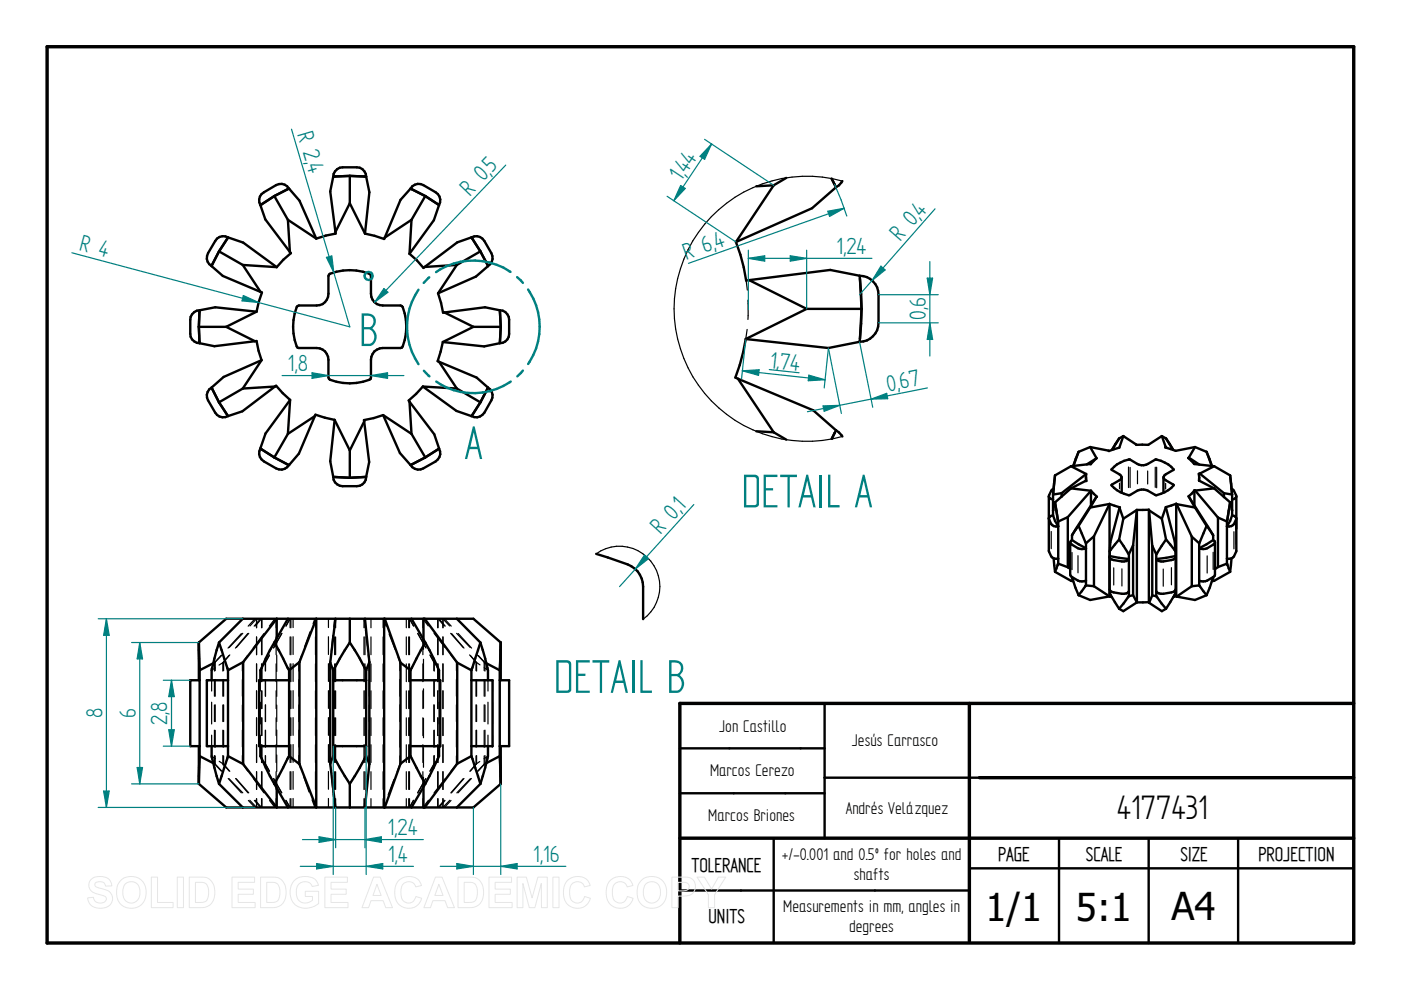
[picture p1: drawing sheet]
<svg xmlns="http://www.w3.org/2000/svg" width="297mm" height="210mm" viewBox="0 0 297 210" stroke-linecap="round" stroke-linejoin="round" font-family="sans-serif">
<path d="M10 9.9h277v190h-277zM205.5 149.1v50.5M287 149.1h-142.9v50.8M144.1 177.7h142.9M207.6 164.9h79.4" fill="none" stroke="#000" stroke-width=".72"/>
<g fill="none" stroke="#000" stroke-width=".51">
<path d="M70.7 37.5l-.7 3.1 1.1 8.6M70.7 37.5a2.03 2.03 0 0 1 1.9-2h3a1.97 1.97 0 0 1 2 2M74.2 37.3l3.4 .2M74.2 37.3v5.8M74.2 37.3l-3.5 .2M77.6 37.5l.7 3.3-.9 8.7M164 39.3l-3.6 .2M164 39.3l-8 12M166.7 37.7l-2.7 1.6M176.3 37.9l.7 1.2M176.4 37.9l.6 1.2M177 39.1l.2 .6"/>
<path d="M177.2 39.7l-5 4.5-16.2 7.1M178.6 38.4l-.7 .9-.7 .4M44.9 56.4l2.3 2.1 8 3.4M46.4 53.3l5.1 2.9M46.4 53.3l-1.5 3.1M48.3 50.3l-1.9 3M48.3 50.3a1.96 1.96 0 0 0-2.7 .8l-1.5 2.6a2.01 2.01 0 0 0 .8 2.7M48.3 50.3l3.3 1.1 7.1 5.2M51.5 56.2l3.7 5.7M51.5 56.2l7.2 .4M55.2 43.5l1.1 3 5.2 6.9M58.2 41.6l2.8 5"/>
<path d="M58.2 41.6l-3 1.9M61 46.6l6.1 4M61 46.6l.5 6.8M61.3 40l2.2 2.5 3.6 8.1M61.3 40l-3.1 1.6M61.3 40a2.02 2.02 0 0 0-2.8-.8l-2.5 1.6a1.95 1.95 0 0 0-.8 2.7M61.5 53.4l.2 .3-1.6 1.4-1.4 1.5M69.8 58.2a10.9 10.9 0 0 1 8.8 0l.1 4.1a2.46 2.46 0 0 0 2.4 2.5h3.8l.3 .1a10.9 10.9 0 0 1 0 8.8l-4.1 .1a2.46 2.46 0 0 0-2.4 2.5l-.1 4a10.9 10.9 0 0 1-8.8 0l-.2-.2v-3.8a2.46 2.46 0 0 0-2.5-2.5l-4-.1a10.9 10.9 0 0 1 0-8.8l.3-.1h3.7a2.46 2.46 0 0 0 2.5-2.5v-3.8zM71.1 49.2l.1 .3-2.1 .5-2 .6M74.2 43.1l3.2 6.4M74.2 43.1l-3.1 6.1M77.4 49.5l4 1.2 .2-.3"/>
<path d="M86.8 53.8l1.6 1.4 1.4 1.6 .2-.2M87 40l-2.1 2.4-3.3 8M87 40l3.2 1.6M87 40a1.99 1.99 0 0 1 2.7-.8l2.7 1.6a1.99 1.99 0 0 1 .7 2.7M87.2 46.6l-5.6 3.8M87.2 46.6l-.4 7.2M90.2 41.6l2.9 1.9M90.2 41.6l-3 5M93.1 43.5l-1.1 3.2-5.2 7.1M96.9 56.2l-4 6M96.9 56.2l-6.9 .4M99.9 50.3l-3 1.1-6.9 5.2"/>
<path d="M99.9 50.3l2 3M99.9 50.3a2.01 2.01 0 0 1 2.8 .8l1.5 2.6a2.04 2.04 0 0 1-.7 2.7M101.9 53.3l1.6 3.1M101.9 53.3l-5 2.9M103.5 56.4l-2.6 2.2-8 3.6M156 51.3l1 2.7 .7 2.7 .5 2.8 .6-.1M158.8 59.4l12.2 6.1M182.2 58.5l-6.2-1.3-17.2 2.2M182.2 58.5a4 4 0 0 1 4.1 4v6a4 4 0 0 1-4.1 4M182.2 58.5l.1 .6M182.3 59.1l.4 6.4M42.2 69.3l.1 3.5"/>
<path d="M42.2 69.3h5.8M42.3 65.8l-.1 3.5M42.3 65.8l3.3-.6 8.8 .9M42.3 65.8a2.03 2.03 0 0 0-2 2v3a1.97 1.97 0 0 0 2 2M48 69.3l6.1 3M54.1 72.3h.3l.4 2.1 .7 2M54.1 72.3l-8.6 1.1-3.2-.6M54.4 66.1l-6.4 3.2M55.2 61.9l.3 .1-.6 2-.5 2.1M55.5 76.4l-8.1 3.5-2.5 2.3M55.5 76.4l-4 6M92.9 62.2l.6 2 .4 2.1h.3"/>
<path d="M93.1 76.7l7.9 3.4 2.5 2.1M93.1 76.7l3.8 5.7M93.9 72.5l-1.1 4.1 .3 .1M93.9 72.5l8.8 .9 3.3-.6M94.2 66.3l6.2 3M100.4 69.3h5.8M100.4 69.3l-6.5 3.2M106 65.8a1.97 1.97 0 0 1 1.9 2v3a1.97 1.97 0 0 1-1.9 2M106 65.8l-3.2-.6-8.6 1.1M106 65.8l.2 3.5M106.2 69.3l-.2 3.5M158.1 71.9l17.5 1.9 6.6-1.3"/>
<path d="M158.1 71.9l-1.3 5.5-.9 2.7 .6 .2M171 65.5h11.7M171 65.5l-12.9 6.4M182.3 71.8l-.1 .7M182.7 65.5l-.4 6.3M44.9 82.2a1.99 1.99 0 0 0-.8 2.7l1.5 2.6a1.99 1.99 0 0 0 2.7 .7M44.9 82.2l1.5 3.1M46.4 85.3l1.9 2.9M51.5 82.4l-5.1 2.9M55.2 95.1a2.01 2.01 0 0 0 .8 2.7l2.5 1.5a2.04 2.04 0 0 0 2.8-.7M55.2 95.1l3 1.9M58.2 97l3.1 1.6"/>
<path d="M58.3 82l.2-.2 3 3M58.3 82l-6.9 5.2-3.1 1M58.3 82l-6.8 .4M61 92l-2.8 5M61.5 84.8l-.5 7.2M61.5 84.8l-5.2 7.1-1.1 3.2M66.8 88.2l.1-.3 4 1.1M66.8 88.2l-3.4 8-2.1 2.4M66.8 88.2l-5.8 3.8M70.9 89l3.3 6.5M70.9 89l-.9 8.8 .7 3.3M74.2 95.5v5.8"/>
<path d="M77.2 89.4l1.1 8.6-.7 3.1M77.2 89.4l-3 6.1M81.2 88l6 4M81.2 88l3.6 8.1 2.2 2.5M81.2 88l-2 .6-2 .5v.3M86.8 85.2l5.3 6.9 1 3M86.8 85.2l.4 6.8M87.2 92l3 5M89.7 82l-3 2.9 .1 .3M89.7 82l7.2 .4M89.7 82l7.1 5.1 3.1 1.1M90.2 97l-3.2 1.6"/>
<path d="M93.1 95.1l-2.9 1.9M93.1 95.1a2.04 2.04 0 0 1-.7 2.7l-2.7 1.5a1.99 1.99 0 0 1-2.7-.7M96.9 82.4l5 2.9M101.9 85.3l-2 2.9M103.5 82.2a2.03 2.03 0 0 1 .7 2.7l-1.5 2.6a2.07 2.07 0 0 1-2.8 .7M103.5 82.2l-1.6 3.1M156.5 80.3l15.9 6.7 4.8 4.2M156.5 80.3l7.5 11.4M160.4 91.4l3.6 .3M164 91.7l2.7 1.5M177 91.8l-.6 1.2M177 91.8l-.7 1.2"/>
<path d="M177.2 91.2l.7 .5 .7 .8M177.2 91.2l-.2 .6M70.7 101.1l3.5 .2M77.6 101.1a1.97 1.97 0 0 1-2 2h-3a2.03 2.03 0 0 1-1.9-2M77.6 101.1l-3.4 .2M42.2 136.2v8M42.2 136.2l.1 5.4M42.2 136.2l5.8-5h52.4l5.8 5M42.2 137.8l.1 3.8M46.4 136.2l1.9 5.9M46.4 136.2l-.9 3.4a10.3 10.3 0 0 0-.6 4.6M51.5 131.2l-5.1 5"/>
<path d="M58.2 136.2l3.1 5.9M58.2 136.2l-1 1.6-2 4.3v2.1M58.7 135.3v-4.1l-7.1 9.2M61 131.2l-2.8 5M71.1 131.2l-1.1 9.3M74.2 136.2l3.4 5.9M74.2 131.2v5M74.2 136.2l-3.5 5.9M77.4 131.2l.9 9.2M81.4 131.2v40M81.6 131.2l3.3 9.3M87.2 131.2l3 5"/>
<path d="M89.8 131.2v4.4M90 131.2l6.9 9.3M90.2 136.2l-3.2 5.9M90.2 136.2l2.9 5.9v2.1M96.9 131.2l5 5M101.9 136.2l-2 5.9M101.9 136.2l1 3.4a12.2 12.2 0 0 1 .6 4.6M106.2 136.2l-.2 5.4M106.2 136.2v8M42.2 158.2v8M42.3 141.6v19.3M42.3 144.2h-2v14h2"/>
<path d="M44.9 158.2a10.2 10.2 0 0 0 .6 4.6l.9 3.4M45.2 140.6l-2.9 1.5M48.3 144.2h-4.4v14h4.4M48.3 142.1v18.2M51.6 140.4v21.6M51.6 140.4l-3.3 1.7M55.2 158.2v2.1l3 5.9M61.3 144.2h-6.4v14h6.4M61.3 142.1v18.2M63.5 140.4v21.6M63.5 140.4l-2.2 1.7M63.5 140.4l3.6-9.2v40l-3.6-9.2"/>
<path d="M70 140.5l.7 1.6M70 140.5v21.4M70.7 158.2h6.9M70.7 142.1v18.2M70.7 144.2h6.9M77.6 142.1v18.2M78.3 140.4v21.6M78.3 140.4l-.7 1.7M84.9 140.5v21.4M84.9 140.5l2.1 1.6M87 144.2h6.3v14h-6.3M87 142.1v18.2"/>
<path d="M93.1 158.2v2.1l-2.9 5.9M96.9 140.5l3 1.6M96.9 140.5v21.4M99.9 142.1v18.2M99.9 144.2h4.5v14h-4.5M103.1 140.6l2.9 1.5M103.5 158.2a15.2 15.2 0 0 1-1.1 6.3l-.5 1.7M106 142.1v18.2M106 144.2h1.9v14h-1.9M106 141.6v.5M106.2 158.2v8M144.1 158.7h30.7"/>
<path d="M174.8 149.1v28.6M42.2 166.2l5.8 5h52.4l5.8-5M42.3 160.9l-.1 3.6M42.3 160.9l-.1 5.3M42.3 160.3l2.9 1.5M46.4 166.2l5.1 5M48.3 160.3l3.3 1.7M48.3 160.3l-1.9 5.9M51.6 162l7.1 9.2v-4.1M58.2 166.2l2.8 5M61.3 160.3l-3.1 5.9M61.3 160.3l2.2 1.7"/>
<path d="M70 161.9l1.1 9.3M70.7 160.3l-.7 1.6M70.7 160.3l3.5 5.9M74.2 166.2v5M77.6 160.3l-3.4 5.9M77.6 160.3l.7 1.7M78.3 162l-.9 9.2M84.9 161.9l-3.3 9.3M87 160.3l-2.1 1.6M87 160.3l3.2 5.9M89.8 166.8v4.4M90.2 166.2l-3 5"/>
<path d="M96.9 161.9l-6.9 9.3M99.9 160.3l-3 1.6M99.9 160.3l2 5.9M101.9 166.2l-5 5M106 160.3l-2.9 1.5M106 160.3v.6M106 160.9l.2 5.3M144.1 168.2h30.7M164 177.7v22.2M207.6 164.9h-32.8M224.5 177.7v22.2M243.5 177.7v22.2"/>
<path d="M262.5 177.7v22.2M144.1 188.8h61.4M205.5 184.1h81.5"/>
</g>
<g fill="none" stroke="#000" stroke-width=".25">
<path d="M178.6 38.4a28.1 28.1 0 0 0-35.7 27.1 28.1 28.1 0 0 0 35.7 27M45.5 139.8l-.5 1.8M46 138l.4-1.8 .6 1.8M46.9 139l-1.4 1.5v1.8M47.1 138.9l-1.5 1.5M47.6 139.8l.6 1.8M48.6 139l-1.4 1.5M48.7 138.9l-1.3 1.5M51.2 134.3l-2.9 3.1M51.5 134.3l-2.9 3M52.5 139l-1.1 1.5v1.8M52.5 134.3l-2.6 3.1"/>
<path d="M52.7 134.3l-2.6 3M53 132.7l1.4-1.5v1.9M54.1 131.2l-1.5 1.6M54.1 132.7l1.4-1.5v1.9M54.4 135v3.8M55.2 131.2l-1.3 1.6M55.5 135v3.8M55.5 131.2v1.9M56 134.3l-2.3 3.1M56.3 139.8l-.8 1.8M57.1 139l-.8 1.5M57.1 138.9l-.8 1.5"/>
<path d="M57.3 138l.9-1.8 .9 1.8M58.3 131.2l-1.2 1.6M58.5 131.2v1.9M58.5 135v3.8M58.7 135.3v1.8M58.7 138.9v3.5M59.7 134.3l-1.7 3.1M59.8 134.3l-1.8 3M60.1 139.8l.9 1.8M61.5 131.2l-.9 1.6M61.5 131.2v1.9M61.5 135v3.8"/>
<path d="M61.5 131.2l-.8 1.5M61.7 131.2v1.9M61.7 135v3.8M62.1 131.2v1.9M62.1 135v3.8M64 138.9l-.6 1.6v1.8M65.7 133.9l-1.1 3.3M66.8 131.2l-.4 1M66.9 131.2v1.9M66.9 135v3.8M69.6 131.2v1.9M69.6 135v3.8"/>
<path d="M70.1 139.9l-.1 2.3M70.6 134.7l-.4 3.4M70.8 132.9l.1-1.7v1.9M70.9 135v3.8M71.2 131.2v1.9M71.2 135v3.8M72 139.8l-1 1.8M73.1 138l1.1-1.8 1 1.8M76.3 139.8l1 1.8M77.2 131.2v1.9M77.2 135v3.8M77.2 131.2l.1 .6"/>
<path d="M77.4 131.2v1.9M77.4 135v3.8M77.5 133.6l.4 3.4M78.1 138.8l.2 1.7v1.8M78.7 131.2v1.9M78.7 135v3.8M81.2 135v3.8M81.9 132.8l-.7-1.6v1.9M82.5 134.5l1.3 3.2M84.4 139.4l.4 1v1.8M86.1 131.2v1.9M86.1 135v3.8"/>
<path d="M86.7 131.2v1.9M86.7 135v3.8M86.8 131.2l.9 1.6M86.8 131.2v1.9M86.8 135v3.8M86.8 131.2l.9 1.5M88.3 139.8l-1 1.8M88.6 134.3l1.7 3M88.6 134.3l1.7 3.1M89.2 138l1-1.8 .9 1.8M89.7 135v3.8M89.8 135.6v2.1"/>
<path d="M89.8 139.8v4.1M90.8 132.7l-1.1-1.5v1.9M91.1 138.9l1 1.6v1.8M91.9 139.8l.9 1.8M92 134.3l2.4 3M92.8 131.2v1.9M92.8 135v3.8M92.9 135v3.8M93.1 131.2l1.3 1.6M93.9 135v3.8M93.9 131.2v1.9M94.2 132.7l-1.3-1.5v1.9"/>
<path d="M94.2 131.2l1.5 1.6M95.3 132.7l-1.4-1.5v1.9M95.5 134.3l2.7 3M95.6 138.9l1.2 1.5v1.8M95.8 134.3l2.6 3.1M96.8 134.3l2.9 3M97.2 134.3l2.8 3.1M99.6 138.9l1.3 1.5M99.7 139l1.3 1.5v1.8M100.7 139.8l-.5 1.8M101.2 138.9l1.5 1.5v1.8M101.3 138l.6-1.8 .5 1.8"/>
<path d="M101.4 139l1.4 1.5M102.8 139.8l.5 1.8M43.9 144.2v2.3M43.9 148.9v4.6M43.9 155.9v2.3M44.9 144.2v2.3M44.9 148.9v4.6M44.9 155.9v2.3M45.3 140.6h-.1M45.5 144.1v3.5M45.5 149.5v3.5M45.5 154.8v3.6"/>
<path d="M45.6 141.6l-.7 .5M45.6 140.4l-.1 .1M45.6 140.4v1.8M45.6 144.1v3.5M45.6 149.4v3.6M45.6 154.9v3.5M47.2 140.5l-.8 .5M47.2 140.5h.1M47.2 140.5v1.8M47.2 144.1v3.5M47.2 149.5v3.5M47.2 154.8v3.6"/>
<path d="M47.4 140.4v1.8M47.4 144.1v3.5M47.4 149.4v3.6M47.4 154.9v3.5M47.4 140.4h-.1M51.4 144.1v3.5M51.4 149.5v3.5M51.4 154.8v3.6M54.4 140.8v3.7M54.4 146.5v3.7M54.4 152.2v3.8M54.4 157.9v3.8"/>
<path d="M55.2 144.2v2.3M55.2 148.9v4.6M55.2 155.9v2.3M55.5 140.8v3.7M55.5 146.5v3.7M55.5 152.2v3.8M55.5 157.9v3.8M55.5 141.6l-.3 .5M56.3 140.5l-.4 .5M56.3 140.5v1.8M56.3 144.1v3.5M56.3 149.5v3.5"/>
<path d="M56.3 154.8v3.6M56.3 140.4v1.8M56.3 149.4v3.6M56.3 154.9v3.5M56.3 140.4v.1M58.5 140.8v3.7M58.5 146.5v3.7M58.5 152.2v3.8M58.5 157.9v3.8M58.7 144.2v3.5M58.7 149.5v3.5M58.7 154.8v3.5"/>
<path d="M61.5 140.8v3.7M61.5 146.5v3.7M61.5 152.2v3.8M61.5 157.9v3.8M61.7 140.8v3.7M61.7 146.5v3.7M61.7 152.2v3.8M61.7 157.9v3.8M62.1 140.7v3.8M62.1 146.4v3.8M62.1 152.1v3.8M62.1 157.9v3.7"/>
<path d="M63.4 144.1v3.5M63.4 149.5v3.5M63.4 154.8v3.6M66.9 140.8v3.7M66.9 146.5v3.7M66.9 152.2v3.8M66.9 157.9v3.8M69.6 140.7v3.8M69.6 146.4v3.8M69.6 152.1v3.8M69.6 157.9v3.7M70 144.1v3.5"/>
<path d="M70 149.4v3.6M70 154.9v3.5M70.9 140.8v3.7M70.9 146.5v3.7M70.9 152.2v3.8M70.9 157.9v3.8M71.2 140.8v3.7M71.2 146.5v3.7M71.2 152.2v3.8M71.2 157.9v3.8M77.2 140.8v3.7M77.2 146.5v3.7"/>
<path d="M77.2 152.2v3.8M77.2 157.9v3.8M77.4 140.8v3.7M77.4 146.5v3.7M77.4 152.2v3.8M77.4 157.9v3.8M78.3 144.1v3.5M78.3 149.5v3.5M78.3 154.8v3.6M78.7 140.8v3.7M78.7 146.5v3.7M78.7 152.2v3.8"/>
<path d="M78.7 157.9v3.8M81.2 140.8v3.7M81.2 146.5v3.7M81.2 152.2v3.8M81.2 157.9v3.8M84.8 144.1v3.5M84.8 149.4v3.6M84.8 154.9v3.5M84.8 140.4h.1M84.9 140.5h.1M86.1 140.8v3.7M86.1 146.5v3.7"/>
<path d="M86.1 152.2v3.8M86.1 157.9v3.8M86.7 140.8v3.7M86.7 146.5v3.7M86.7 152.2v3.8M86.7 157.9v3.8M86.8 140.8v3.7M86.8 146.5v3.7M86.8 152.2v3.8M86.8 157.9v3.8M89.7 140.8v3.7M89.7 146.5v3.7"/>
<path d="M89.7 152.2v3.8M89.7 157.9v3.8M89.8 146v4.2M89.8 152.3v4.1M89.8 158.5v4.2M92 144.1v3.5M92 149.4v3.6M92 154.9v3.5M92.1 144.1v3.5M92.1 149.5v3.5M92.1 154.8v3.6M92.4 141l-.4-.6v1.8"/>
<path d="M92.7 141.6l.4 .5M92.8 140.8v3.7M92.8 146.5v3.7M92.8 152.2v3.8M92.8 157.9v3.8M92.9 140.8v3.7M92.9 146.5v3.7M92.9 152.2v3.8M92.9 157.9v3.8M93.1 144.2v2.3M93.1 148.9v4.6M93.1 155.9v2.3"/>
<path d="M93.3 158.2h.1M93.3 144.2h.1M93.9 140.8v3.7M93.9 146.5v3.7M93.9 152.2v3.8M93.9 157.9v3.8M96.8 144.1v3.5M96.8 149.4v3.6M96.8 154.9v3.5M96.8 140.4h.1M96.9 140.5h.1M100.9 140.4l.9 .6"/>
<path d="M100.9 140.4v1.8M100.9 144.1v3.5M100.9 149.4v3.6M100.9 154.9v3.5M101 144.1v3.5M101 149.5v3.5M101 154.8v3.6M102.7 141.6l.8 .5M102.7 144.1v3.5M102.7 149.4v3.6M102.7 154.9v3.5M102.7 140.4h.1"/>
<path d="M102.8 140.5h.1M102.8 140.5v1.8M102.8 144.1v3.5M102.8 149.5v3.5M102.8 154.8v3.6M103 140.6h.1M103.5 144.2v2.3M103.5 148.9v4.6M103.5 155.9v2.3M104.4 158.2h.1M104.4 144.2h.1M104.4 144.2v2.4"/>
<path d="M104.4 148.9v4.6M104.4 155.9v2.3M44.9 160.3l.8 .6M45 160.9l.5 1.7M45.2 161.8l.1 .1M45.5 160.2v1.7l1.4 1.6M45.5 162h.1M45.6 162l1.5 1.5M45.6 160.3v1.7M46 164.5l.4 1.7 .6-1.7M46.5 161.4l.7 .5M47.2 161.9l1.4 1.6"/>
<path d="M47.2 160.2v1.7M47.3 162h.1M47.4 162h.1M47.4 160.3v1.7M47.4 162l1.3 1.5M48.2 160.9l-.6 1.7M48.4 165.1l2.8 3M48.6 165.1l2.9 3M50 165.1l2.6 3M50.1 165.1l2.6 3M51.4 160.2v1.7l1.1 1.6M52.7 169.7l1.4 1.5"/>
<path d="M53.7 165.1l2.3 3M53.9 169.7l1.3 1.5M54.4 163.6v3.8M54.4 169.3v1.9l-1.4-1.5M55.2 160.3l.3 .6M55.5 163.6v3.8M55.5 169.3v1.9l-1.4-1.5M55.5 160.9l.9 1.7M55.5 169.3v1.9M55.9 161.4l.4 .5M56.3 161.9v.1M56.3 161.9l.8 1.6"/>
<path d="M56.3 160.2v1.7M56.3 162l.8 1.5M56.3 160.3v1.7M57.1 169.7l1.2 1.5M57.3 164.5l.9 1.7 .9-1.7M58 165.1l1.7 3-1.7-3M58.5 163.6v3.8M58.5 169.3v1.9M58.7 160.1v3.5M58.7 165.4v1.7M60.6 169.7l.9 1.5M61 160.9l-1 1.7"/>
<path d="M61.5 163.6v3.8M61.5 169.3v1.9M61.7 163.6v3.8M61.7 169.3v1.9M62.1 163.6v3.7M62.1 169.3v1.9M63.4 160.2v1.7l.4 1.1M64.4 164.7l1.1 3.2M66.2 169.6l.6 1.6M66.9 163.6v3.8M66.9 169.3v1.9M69.6 163.6v3.7"/>
<path d="M69.6 169.3v1.9M70 160.3l.2 3.4M70.4 165.5l.3 3.5M70.9 163.6v3.8M70.9 169.3v1.9v-.5M71 160.9l1 1.7M71.2 163.6v3.8M71.2 169.3v1.9M73.1 164.5l1.1 1.7 1-1.7M77.2 163.6v3.8M77.2 169.3v1.9M77.3 160.9l-1.1 1.7"/>
<path d="M77.4 169.5l-.2 1.7M77.4 163.6v3.8M77.4 169.3v1.9M78 164.3l-.4 3.4M78.3 160.2l-.1 2.3M78.7 163.6v3.8M78.7 169.3v1.9M81.2 163.6v3.8M81.2 169.3v1.9l.5-1M83.5 165.3l-1.2 3.2M84.8 162h.1M84.8 162l-.6 1.6"/>
<path d="M84.8 160.3v1.7M84.9 162h.1M86.1 163.6v3.8M86.1 169.3v1.9M86.7 163.6v3.8M86.7 169.3v1.9M86.8 163.6v3.8M86.8 169.3v1.9M87.3 160.9l1 1.7M87.7 169.7l-.9 1.5M89.2 164.5l1 1.7 .8-1.7M89.7 163.6v3.8"/>
<path d="M89.7 169.3v1.9l1.1-1.5M89.8 164.8v2M90.3 165.1l-1.7 3 1.7-3M92 162l-.9 1.5M92 160.3v1.7M92.1 160.2v1.7l-.9 1.6M92.3 161.5l-.3 .5M92.8 163.6v3.8M92.8 169.3v1.9M92.8 160.9l-.9 1.7M92.9 163.6v3.8M92.9 169.3v1.9l1.3-1.5"/>
<path d="M93.1 160.3l-.4 .6M93.9 163.6v3.8M93.9 169.3v1.9l1.5-1.5M93.9 169.3v1.9M94.4 169.7l-1.3 1.5M94.4 165.1l-2.4 3M95.6 169.7l-1.4 1.5M96.8 162h.1M96.8 162l-1.2 1.5M96.8 160.3v1.7M96.9 161.9v.1M98.2 165.1l-2.6 3"/>
<path d="M98.4 165.1l-2.7 3M99.7 165.1l-2.8 3M99.9 165.1l-2.8 3M100.2 160.9l.5 1.7M100.9 162l-1.3 1.5M100.9 160.3v1.7M101 160.2v1.7l-1.3 1.6M101.3 164.5l.6 1.7 .4-1.7M101.7 161.5l-.8 .5M102.7 162l-1.5 1.5M102.7 162h.1M102.7 160.3v1.7"/>
<path d="M102.8 162h.1M102.8 160.2v1.7M102.8 161.9l-1.4 1.6M102.8 161.9h.1M103.1 161.8h-.1M103.3 160.9l-.5 1.7M103.5 160.3l-.9 .6"/>
</g>
<circle cx="40.3" cy="144.2" r=".25" fill="#000"/>
<path d="M91 58.8l-1.2 1.2M108.2 57.7a14 14 0 0 0-15.7 0M109.6 58.8l1.3 1.2M88.7 61.4a14 14 0 0 0 0 15.8M89.9 78.6l1.2 1.2M110.9 78.6l-1.2 1.2M112 61.4a13.9 13.9 0 0 1 0 15.8M108.3 80.9a13.9 13.9 0 0 1-15.8 0" fill="none" stroke="#008080" stroke-width=".51"/>
<path d="M107.2 35l-27.8 29.1M81.4 61.2l.9 .8-2.9 2.1z" fill="none" stroke="#008080" stroke-width=".25"/>
<path d="M81.4 61.2l.9 .8-2.9 2.1z" fill="#008080"/>
<path d="M61.8 27.4l12.4 41.9M69.2 54.6l1.2-.3 .4 3.5z" fill="none" stroke="#008080" stroke-width=".25"/>
<path d="M69.2 54.6l1.2-.3 .4 3.5z" fill="#008080"/>
<path d="M15.2 53.6l59 15.7M51.6 62.7l3.2 1.4-3.5-.3z" fill="none" stroke="#008080" stroke-width=".25"/>
<path d="M51.6 62.7l3.2 1.4-3.5-.3z" fill="#008080"/>
<path d="M78.7 79.6l3.5-.6v1.2z" fill="none" stroke="#008080" stroke-width=".25"/>
<path d="M78.7 79.6l3.5-.6v1.2z" fill="#008080"/>
<path d="M66.2 79l3.4 .6-3.4 .6z" fill="none" stroke="#008080" stroke-width=".25"/>
<path d="M66.2 79l3.4 .6-3.4 .6z" fill="#008080"/>
<path d="M59.8 79.6h25.8M136.6 117.7l.9 .7-2.8 2.3zM147.1 107l-15.7 17.4" fill="none" stroke="#008080" stroke-width=".25"/>
<path d="M77.8 57.8a.81 .81 0 0 0-.5 .7 .81 .81 0 0 0 .5 .8M78 57.7h.2M78.1 59.4h.2M78.5 57.7a.81 .81 0 0 1 .5 .8 .81 .81 0 0 1-.5 .7" fill="none" stroke="#008080" stroke-width=".51"/>
<path d="M126.4 117.4l6.7 2.3a4.9 4.9 0 0 1 3.3 4.7v6.9" fill="none" stroke="#000" stroke-width=".51"/>
<path d="M126.4 117.4a8.5 8.5 0 0 1 11.9 2 8.5 8.5 0 0 1-1.9 11.9" fill="none" stroke="#000" stroke-width=".25"/>
<path d="M136.6 117.7l.9 .7-2.8 2.3z" fill="#008080"/>
<path d="M34.6 144.2h5.7M34.6 158.2h5.7M36.4 144.2l.6 3.5h-1.2z" fill="none" stroke="#008080" stroke-width=".25"/>
<path d="M36.4 144.2l.6 3.5h-1.2z" fill="#008080"/>
<path d="M35.8 154.7h1.2l-.6 3.5z" fill="none" stroke="#008080" stroke-width=".25"/>
<path d="M35.8 154.7h1.2l-.6 3.5z" fill="#008080"/>
<path d="M27.9 136.2h14.3M36.4 144.2v14M27.9 166.2h14.3M29.1 162.7h1.1l-.6 3.5z" fill="none" stroke="#008080" stroke-width=".25"/>
<path d="M29.1 162.7h1.1l-.6 3.5z" fill="#008080"/>
<path d="M29.6 136.2l.6 3.5h-1.1z" fill="none" stroke="#008080" stroke-width=".25"/>
<path d="M29.6 136.2l.6 3.5h-1.1z" fill="#008080"/>
<path d="M20.8 131.2h30.7M29.6 136.2v30M20.8 171.2h33.3M22 167.7h1.2l-.6 3.5z" fill="none" stroke="#008080" stroke-width=".25"/>
<path d="M22 167.7h1.2l-.6 3.5z" fill="#008080"/>
<path d="M22.6 131.2l.6 3.5h-1.2z" fill="none" stroke="#008080" stroke-width=".25"/>
<path d="M22.6 131.2l.6 3.5h-1.2z" fill="#008080"/>
<path d="M22.6 131.2v40M67.6 177.4l3.6 .6-3.6 .6zM71.2 171.2v8.5M77.4 171.2v8.5" fill="none" stroke="#008080" stroke-width=".25"/>
<path d="M67.6 177.4l3.6 .6-3.6 .6z" fill="#008080"/>
<path d="M77.4 178l3.5-.6v1.2z" fill="none" stroke="#008080" stroke-width=".25"/>
<path d="M77.4 178l3.5-.6v1.2z" fill="#008080"/>
<path d="M70.7 158.2v27.2M77.6 158.2v27.2M64.1 178h25.6M67.1 183.1l3.6 .6-3.6 .5z" fill="none" stroke="#008080" stroke-width=".25"/>
<path d="M67.1 183.1l3.6 .6-3.6 .5z" fill="#008080"/>
<path d="M77.6 183.7l3.5-.6v1.1z" fill="none" stroke="#008080" stroke-width=".25"/>
<path d="M77.6 183.7l3.5-.6v1.1z" fill="#008080"/>
<path d="M196.6 59h1.1l-.6 3.5zM186.3 62.5h12.6M186.3 68.5h12.6M63.7 183.7h24" fill="none" stroke="#008080" stroke-width=".25"/>
<path d="M196.6 59h1.1l-.6 3.5z" fill="#008080"/>
<path d="M197.1 68.5l.6 3.5h-1.1z" fill="none" stroke="#008080" stroke-width=".25"/>
<path d="M197.1 68.5l.6 3.5h-1.1z" fill="#008080"/>
<path d="M186.8 56.4l.9 .8-2.8 2.3zM197.1 55.5v20M198.2 44.3l-16 18.2" fill="none" stroke="#008080" stroke-width=".25"/>
<path d="M186.8 56.4l.9 .8-2.8 2.3z" fill="#008080"/>
<path d="M175.6 73.8l2.8 13.9M182.2 72.5l2.8 13.9M174.5 86.1l3.6-.2-3.4 1.3z" fill="none" stroke="#008080" stroke-width=".25"/>
<path d="M174.5 86.1l3.6-.2-3.4 1.3z" fill="#008080"/>
<path d="M184.7 84.6l3.3-1.2 .2 1.1z" fill="none" stroke="#008080" stroke-width=".25"/>
<path d="M184.7 84.6l3.3-1.2 .2 1.1z" fill="#008080"/>
<path d="M158.1 71.9l-.9 8.4M163.1 78.4l6.3 .6M171.5 79.5l3.4 1-3.5 .2zM175.6 73.8l-.9 8.5M196.6 82.3l-25.4 5" fill="none" stroke="#008080" stroke-width=".25"/>
<path d="M171.5 79.5l3.4 1-3.5 .2z" fill="#008080"/>
<path d="M157.4 78.6l3.5-.2-.1 1.2z" fill="none" stroke="#008080" stroke-width=".25"/>
<path d="M157.4 78.6l3.5-.2-.1 1.2z" fill="#008080"/>
<path d="M157.4 78.6l17.5 1.9M100.4 171.2v14.2M106.2 166.2v19.2M96.9 183.1l3.5 .6-3.5 .5z" fill="none" stroke="#008080" stroke-width=".25"/>
<path d="M96.9 183.1l3.5 .6-3.5 .5z" fill="#008080"/>
<path d="M106.2 183.7l3.4-.6v1.1z" fill="none" stroke="#008080" stroke-width=".25"/>
<path d="M106.2 183.7l3.4-.6v1.1z" fill="#008080"/>
<path d="M177 39.1l1.3 3.3 1.2 3.4M175.5 44.8l3.5-.6-3.1 1.7zM179 44.2l-33 11.6M93.3 183.7h26.7" fill="none" stroke="#008080" stroke-width=".25"/>
<path d="M175.5 44.8l3.5-.6-3.1 1.7z" fill="#008080"/>
<path d="M144.3 39.3l1 .7-2.4 2.5zM149.4 29.5l14.6 9.8M141.4 41.6l14.6 9.7" fill="none" stroke="#008080" stroke-width=".25"/>
<path d="M144.3 39.3l1 .7-2.4 2.5z" fill="#008080"/>
<path d="M150.9 30.5l-1.5 3.3-1-.7z" fill="none" stroke="#008080" stroke-width=".25"/>
<path d="M150.9 30.5l-1.5 3.3-1-.7z" fill="#008080"/>
<path d="M150.9 30.5l-8 12M158.7 54.8l3.4-.6v1.2zM158.7 53v12.7M171 53v12.5" fill="none" stroke="#008080" stroke-width=".25"/>
<g fill="none" stroke="#000" stroke-width=".51">
<path d="M227.1 98.8l3.2 1.7M227.1 98.8l-3.4 2M228.7 95.8l-1.2 3M228.7 95.8l-1.1 3M231.1 94.8l1.4 2.4M231.1 94.8l-2.4 1M232.5 97.2l-1.2 1.2-4.2 .4M232.5 97.2l-2.1 1.3M236.2 99a5.5 5.5 0 0 1 3.4-1.5 3.8 3.8 0 0 0 2.9 1.1l.8-.2 1.6-.9a6.1 6.1 0 0 1 3.9 2.1l-1.7 1-.4 .5 .1 .5 2 1.2a5.7 5.7 0 0 1-3.9 2.1 4 4 0 0 0-2.9-1.1l-.8 .2-1.6 .9a5.6 5.6 0 0 1-3.9-2.1l1.7-1 .4-.5-.1-.5-.3-.2-1.7-1zM237.3 93l-1.5 2.4M238.2 92.5l-.9 .5M238.2 92.5l-.9 2.4-2.2 .7-4-.8"/>
<path d="M246.3 92.5l.8 2.2M246.3 92.5l.9 .5M246.3 92.5l-2.8 1.8h-2.6l-2.7-1.8M247.1 94.7l.2 .2M247.1 94.7v.2l2.2 .7 4.1-.8M247.2 93l1.5 2.4M252 97l-.1 .1 1.3 1.3 4.2 .4M252 97l2.3 1.5M253.4 94.8l2.4 1M253.4 94.8l-1.4 2.2M255.8 95.8l1.2 3M255.8 95.8l1.1 3"/>
<path d="M257.4 98.8l-3 1.6M257.4 98.8l3.4 2M222.4 105.2v11.6a1.97 1.97 0 0 0 1 1.6h1M222.5 109.6l.8-.3 .4 1.1 .7 1.2a1.36 1.36 0 0 1-1.5-.5l-.5-1zM223.3 104.9v4.4M223.3 104.5v.4M223.4 118.4l.3 2.8M223.4 103.6a2.08 2.08 0 0 0-1 1.7l.4 .5 .5 .1M223.7 106.5l.6 3.7M223.7 106.5l-.4 1.7M223.7 100.8l-.4 3.7M224.3 119.6l-.6 1.6"/>
<path d="M224.3 110.2l.1 .4M224.4 119.5l-.1 .1M224.4 119.5l2 .8M224.4 110.6v8.9M225.1 104.6v.7M225.1 104.6l-1.8 .3M226.4 109.6v10.7M226.4 109.6l-2 1M226.9 115v6.9a3.2 3.2 0 0 0 2 1.3l1.3-.1M227.1 103.5l4.2 .6M227.1 103.5l-3.4 3M227.3 114.5l2.9 1.7a2.66 2.66 0 0 1-2.9-.7l-.4-.5"/>
<path d="M227.3 113.5v1M227.3 114.5l-.4 .5M228.7 111.5l1.5 3.7M228.7 111.5l-1.4 2M230.2 101.2v.8M230.2 115.2v8.9M230.2 101.3l.1 .7-3.2 1.5M230.3 100.5l-.1 .8M230.3 100.5l-5.2 4.1M231.1 107.6l-2.4 3.9M231.3 104.1v3M231.3 104.1l1.3 1.2-.2 .1"/>
<path d="M231.3 104.1l-4.9 5.5M231.9 113.7v10.6M231.9 113.7l-1.7 1.5M232.4 105.4l-5.1 8.1M232.4 105.4l-1.3 2.2M235.2 106.8v19.6M235.2 106.8l2.2 .8v.1M235.2 106.8l-4.1 .8M235.2 106.8l-3.3 6.9M235.3 116.9v1M235.3 117.9l4 .6a1.46 1.46 0 0 1-1.4 .5l-2.2-.4-.5-.4zM237.3 114.4l2 3.1"/>
<path d="M237.3 114.4l-2 2.5M237.4 107.7l-2 7.3-.1 1.9M237.4 107.7l.8 2.3M237.8 101.2v3.3M238.2 110l-.9 4.4M239.3 117.5v8.9M240.2 115.6v10.6M240.2 115.6l-.9 1.9M241 108.1v19.6M241 108.1l-2.8 1.9M241 108.1l-.8 7.5M243.6 108.1v19.6"/>
<path d="M243.6 108.1h-2.6M243.6 108.1v.1M243.6 108.2l.7 7.5M243.6 108.2l2.7 1.8M244.3 115.7v10.5M244.3 115.7l.8 1.8M245.1 117.5v8.9M245.1 118.5l4.1-.6 .1 .3-.2 .2a5.9 5.9 0 0 1-2.9 .6l-.8-.2zM246.3 110l.9 4.4M246.7 101.2v3.3M247.2 107.5l-.9 2.5M247.2 107.5l1.9 7.4 .1 2"/>
<path d="M247.2 114.4l2 2.5M247.2 114.4l-2.1 3.1M249.2 116.9v1M249.3 118.1v6.9l-.2 .2a4.7 4.7 0 0 1-2.9 .7l-.8-.3-.3-.2M249.4 106.8v19.6M249.4 106.8l.1 .1M249.4 106.8l-2.2 .7M249.5 106.9l3.2 6.9M249.5 106.9l3.9 .7M252 105.2l1.4 2.4M252 105.2l5.2 8.3M252.7 113.8v10.5"/>
<path d="M252.7 113.8l1.6 1.4M253.2 104l-1.2 1.2M253.2 104v3.2M253.2 104h.2M253.4 107.6l2.4 3.9M253.4 104l4.8 5.7M254.3 115.2v8.9M254.3 101.2v.7M254.4 100.4l5.1 4.2M254.4 100.4l-.2 .1v1.4l3.2 1.6M255.8 111.5l-1.5 3.7M255.8 111.5l1.4 2"/>
<path d="M257.2 114.5l.3 .2 .1 .3M257.2 113.5v1M257.2 114.5l-2.9 1.7a2.66 2.66 0 0 0 2.9-.7l.4-.5M257.4 103.5l-4 .5M257.4 103.5l3.4 3M257.6 115v6.9a3.2 3.2 0 0 1-2 1.3l-1.3-.1M258.2 109.7v10.5M258.2 109.7l1.9 .9M259.5 104.6v.8M259.5 104.6l1.7 .3M260.1 119.5l-1.9 .7M260.1 119.5l.1 .1"/>
<path d="M260.1 110.6v8.9M260.2 119.6l.6 1.6M260.2 110.2l-.1 .4M260.8 106.5l-.6 3.7M260.8 100.8l.4 3.7M260.8 106.5l.4 1.7M261.1 118.4l-.3 2.8M261.1 103.6a2.08 2.08 0 0 1 1 1.7l-.4 .5-.5 .1M261.2 104.5v.4M261.2 104.9v4.4M261.2 109.3a.77 .77 0 0 1 .9 .8l-.5 1a1.36 1.36 0 0 1-1.5 .5l.7-1.2zM262.1 105.2v11.6a1.97 1.97 0 0 1-1 1.6h-1"/>
<path d="M223.7 121.2l3.4 1.9 .4 .1M226.4 120.3l.5 .3M227.3 122.4l1.4 3.8M228.7 126.2l2.4 1 4.1-.8M230.2 124.1l1.7 .2M230.2 124.1l-1.5 2.1M231.9 124.3l3.3 2.1M235.2 125l.2 .2a4.6 4.6 0 0 0 3.4 .6l.5-.4M235.2 126.4l.6 .2M235.3 125.1v.7l2 3.3M239.3 126.4l-2 2.7M240.2 126.2l.8 1.5"/>
<path d="M240.2 126.2l-.9 .2M241 127.7l-2.8 1.9-.9-.5M243.6 127.7v.1M243.6 127.7h-2.6M243.6 127.8l2.7 1.8 .9-.5M244.3 126.2l.8 .2M244.3 126.2l-.7 1.6M245.1 126.4l2.1 2.7M249.2 125.1v.7l-2 3.3M249.4 126.4l.1 .1M249.4 126.4l-.7 .2M252.7 124.3l-3.2 2.2"/>
<path d="M254.3 124.1l-1.6 .2M254.3 124.1l1.5 2.1M255.8 126.2l-2.4 1-3.9-.7M257.2 122.4l-1.4 3.8M258.2 120.2l-.6 .5M260.8 121.2l-3.4 1.9-.4 .1"/>
</g>
<g fill="#000">
<circle cx="224.3" cy="119.6" r=".25"/>
<circle cx="260.2" cy="119.6" r=".25"/>
<circle cx="227.3" cy="122.4" r=".25"/>
<circle cx="257.2" cy="122.4" r=".25"/>
</g>
<g fill="none" stroke="#000" stroke-width=".25">
<path d="M158.2 59.5l.3 2M158.4 69.8l-.3 2.1M158.6 63.6v4.1M235.7 99.5v.1M239.3 99v4.4M239.6 99.1v4.3M241.2 99.8v2.8M243.3 99.9v2.7M244.9 99.1v4.2M245.2 99.1v4.3M248.8 99.5v.1M222.4 111.7v3.7"/>
<path d="M222.9 112.7v3.6M227.3 117.1v3.7M228.6 117.8v3.7M235.8 102.7v.3M237.4 102.4v1.2M247.1 102.5v1.2M248.7 102.7v.3M255.9 117.9v3.6M257.2 117.1v3.6M261.6 112.7v3.7M262.1 111.7v3.7M236.1 120.4v3.6"/>
<path d="M237.9 120.6v3.6M246.6 120.6v3.7M248.4 120.4v3.6"/>
</g>
<path d="M158.7 54.8l3.4-.6v1.2z" fill="#008080"/>
<path d="M167.6 54.2l3.4 .6-3.4 .6z" fill="none" stroke="#008080" stroke-width=".25"/>
<path d="M167.6 54.2l3.4 .6-3.4 .6z" fill="#008080"/>
<path d="M158.7 54.8h26.2" fill="none" stroke="#008080" stroke-width=".25"/>
<g fill="none" stroke="#e6e6e6" stroke-width=".21">
<path d="M19.3 186.5a3.1 3.1 0 0 1 4 .2l.4 1.1-1.3 .1a1.28 1.28 0 0 0-1-1 1.28 1.28 0 0 0-1.3 .5v.4a5.6 5.6 0 0 0 2.5 .9 1.98 1.98 0 0 1 1.2 2.4 1.98 1.98 0 0 1-2.2 1.5 2.48 2.48 0 0 1-3-2.2l1.2-.2a1.44 1.44 0 0 0 1.3 1.3 1.44 1.44 0 0 0 1.5-.9 1.18 1.18 0 0 0-1.4-.9 2.36 2.36 0 0 1-2.4-2l.1-.7zM25.8 186.5a3.3 3.3 0 0 1 3.9-.1 3.3 3.3 0 0 1 1.2 3.8 3.2 3.2 0 0 1-3.8 2.3 3.2 3.2 0 0 1-2.4-3.8 3 3 0 0 1 1.1-2.2zM26.5 187.5a1.87 1.87 0 0 1 2.2-.4 1.87 1.87 0 0 1 1 2.1 1.87 1.87 0 0 1-1.8 2.3 1.87 1.87 0 0 1-1.9-2.3l.1-.8zM32.1 186h1.3v5.3h3.3v1.1h-4.6zM37.6 186h1.3v6.4h-1.3zM40.1 186h2.4a2.79 2.79 0 0 1 3 3.3 2.79 2.79 0 0 1-2.9 3.1h-2.5zM41.4 187.1a2.64 2.64 0 0 1 2.5 .5 3.3 3.3 0 0 1-.3 3.5l-.8 .2h-1.4zM49.2 186h4.8v1.1h-3.5v1.4h3.2v1.1h-3.2v1.7h3.6v1.1h-4.9zM55.2 186h2.4a2.79 2.79 0 0 1 3.1 3.3 2.79 2.79 0 0 1-3 3.1h-2.5zM56.6 187.1a2.64 2.64 0 0 1 2.4 .5 3.3 3.3 0 0 1-.3 3.5l-.8 .2h-1.3zM62.3 186.8a3.6 3.6 0 0 1 4.6-.2l.6 1.1-1.3 .3a1.8 1.8 0 0 0-2.2-1 1.8 1.8 0 0 0-1.2 2.1 2.01 2.01 0 0 0 1.1 2.2 2.01 2.01 0 0 0 2.3-.4v-.8h-1.5v-1.1h2.9v2.6a3.8 3.8 0 0 1-5.5-.3 4 4 0 0 1 .2-4.5zM68.9 186h4.8v1.1h-3.5v1.4h3.2v1.1h-3.2v1.7h3.6v1.1h-4.9z"/>
<path d="M79.2 186h1.4l2.6 6.4h-1.4l-.6-1.4h-2.5l-.6 1.4h-1.4zM79.9 187.5l.9 2.4h-1.7zM84.5 186.7a2.87 2.87 0 0 1 4.9 1l-1.3 .3a1.6 1.6 0 0 0-1.8-1 1.6 1.6 0 0 0-1.3 1.7 2.19 2.19 0 0 0 1.3 2.7 1.55 1.55 0 0 0 1.9-1.3l1.2 .4a2.93 2.93 0 0 1-3.4 2 2.93 2.93 0 0 1-2.3-3.3v-.6a3.2 3.2 0 0 1 .8-1.9zM92.3 186h1.4l2.6 6.4h-1.4l-.5-1.4h-2.6l-.5 1.4h-1.4zM93 187.5l.9 2.4h-1.7zM97.1 186h2.4a2.79 2.79 0 0 1 3 3.3 2.79 2.79 0 0 1-2.9 3.1h-2.5zM98.4 187.1a2.64 2.64 0 0 1 2.4 .5 3.3 3.3 0 0 1-.2 3.5l-.9 .2h-1.3zM103.7 186h4.8v1.1h-3.5v1.4h3.2v1.1h-3.2v1.7h3.6v1.1h-4.9zM109.6 186h2l1.2 4.4 1.2-4.4h2v6.4h-1.2v-5.1l-1.4 5.1h-1.2l-1.3-5.1v5.1h-1.3zM117.2 186h1.3v6.4h-1.3zM120.3 186.7a2.87 2.87 0 0 1 4.8 1l-1.2 .3a1.6 1.6 0 0 0-1.9-1 1.6 1.6 0 0 0-1.2 1.7 2.19 2.19 0 0 0 1.3 2.7 1.55 1.55 0 0 0 1.8-1.3l1.3 .4a2.93 2.93 0 0 1-3.5 2 2.93 2.93 0 0 1-2.2-3.3v-.6a3.2 3.2 0 0 1 .8-1.9zM129.3 186.7a2.87 2.87 0 0 1 4.9 1l-1.2 .3a1.6 1.6 0 0 0-1.9-1 1.6 1.6 0 0 0-1.3 1.7 2.19 2.19 0 0 0 1.3 2.7 1.55 1.55 0 0 0 1.9-1.3l1.2 .4a2.93 2.93 0 0 1-3.4 2 2.93 2.93 0 0 1-2.3-3.3l.1-.6a3.2 3.2 0 0 1 .7-1.9z"/>
<path d="M136.2 186.5a3.3 3.3 0 0 1 3.9-.1 3.3 3.3 0 0 1 1.1 3.8 3.2 3.2 0 0 1-3.7 2.3 3.2 3.2 0 0 1-2.4-3.8 3 3 0 0 1 1.1-2.2zM136.9 187.5a1.87 1.87 0 0 1 2.2-.4 1.87 1.87 0 0 1 .9 2.1 1.87 1.87 0 0 1-1.8 2.3 1.87 1.87 0 0 1-1.8-2.3l.1-.8zM142.4 186h2.1a2.5 2.5 0 0 1 2.7 1 2.08 2.08 0 0 1-.1 2.2 2.08 2.08 0 0 1-2.1 .8h-1.2v2.4h-1.4zM143.8 187.1h.6a1.28 1.28 0 0 1 1.7 .9 1.22 1.22 0 0 1-1.6 .9h-.7zM147.8 186h1.5l1.6 2.5 1.4-2.5h1.6l-2.4 3.7v2.7h-1.3v-2.7z"/>
</g>
<g font-size="11.3" fill="#008080">
<text x="76.2" y="73.4">B</text>
<text x="98.5" y="97.3">A</text>
<text x="157.2" y="107.6">DETAIL A</text>
<text x="117.4" y="146.9">DETAIL B</text>
</g>
<g font-size="8.1">
<text x="236.8" y="173.7">4177431</text>
<text x="208.9" y="195.3">1/1</text>
<text x="228.1" y="195.3">5:1</text>
<text x="248.4" y="195.1">A4</text>
</g>
<g font-size="5.6" fill="#008080">
<text x="63" y="28.3" transform="rotate(74 63 28.3)">R 2,</text>
<text x="65" y="35" transform="rotate(74 65 35)">4</text>
<text x="99.6" y="41.7" transform="rotate(-46 99.6 41.7)">R 0,</text>
<text x="104.3" y="36.7" transform="rotate(-46 104.3 36.7)">5</text>
<text x="144.4" y="38.7" transform="rotate(-56 144.4 38.7)">1,</text>
<text x="145.6" y="36.9" transform="rotate(-56 145.6 36.9)">44</text>
<text x="195.4" y="46.2" transform="rotate(-49 195.4 46.2)">4</text>
<text x="16.7" y="53" transform="rotate(15 16.7 53)">R 4</text>
<text x="152" y="52.7" transform="rotate(-19 152 52.7)">4</text>
<text x="177.4" y="53.9">1,24</text>
<text x="190.9" y="51.4" transform="rotate(-49 190.9 51.4)">R 0,</text>
<text x="145.5" y="55.1" transform="rotate(-19 145.5 55.1)">R 6,</text>
<text x="196.3" y="67.9" transform="rotate(-90 196.3 67.9)">0,6</text>
<text x="163.1" y="77.9" transform="rotate(6 163.1 77.9)">1,</text>
<text x="61" y="78.7">1,8</text>
<text x="165.2" y="78.1" transform="rotate(6 165.2 78.1)">74</text>
<text x="188.3" y="83" transform="rotate(-11 188.3 83)">0,</text>
<text x="191" y="82.5" transform="rotate(-11 191 82.5)">67</text>
<text x="140" y="113.5" transform="rotate(-48 140 113.5)">R 0,</text>
<text x="144.7" y="108.4" transform="rotate(-48 144.7 108.4)">1</text>
<text x="21.7" y="152.3" transform="rotate(-90 21.7 152.3)">8</text>
<text x="28.8" y="152.3" transform="rotate(-90 28.8 152.3)">6</text>
<text x="35.5" y="153.7" transform="rotate(-90 35.5 153.7)">2,8</text>
<text x="82.2" y="177.1">1,24</text>
<text x="82.3" y="182.8">1,4</text>
<text x="113.1" y="182.8">1,16</text>
</g>
<g font-size="4.8">
<text x="146.6" y="184.8">TOLERANCE</text>
<text x="211.6" y="182.5">PAGE</text>
<text x="230.2" y="182.5">SCALE</text>
<text x="250.3" y="182.5">SIZE</text>
<text x="266.8" y="182.5">PROJECTION</text>
<text x="150.2" y="195.8">UNITS</text>
</g>
<g font-size="4.1">
<text x="152.5" y="155.1">Jon Castillo</text>
<text x="180.6" y="158.2">Jesús Carrasco</text>
<text x="150.5" y="164.5">Marcos Cerezo</text>
<text x="179.3" y="172.6">Andrés Velázquez</text>
<text x="150.2" y="174.1">Marcos Briones</text>
<text x="165.8" y="182.4">+/-0.001 and 0.5º for holes and</text>
<text x="181" y="186.6">shafts</text>
<text x="166.1" y="193.5">Measurements in mm, angles in</text>
<text x="180" y="197.6">degrees</text>
</g>
</svg>
